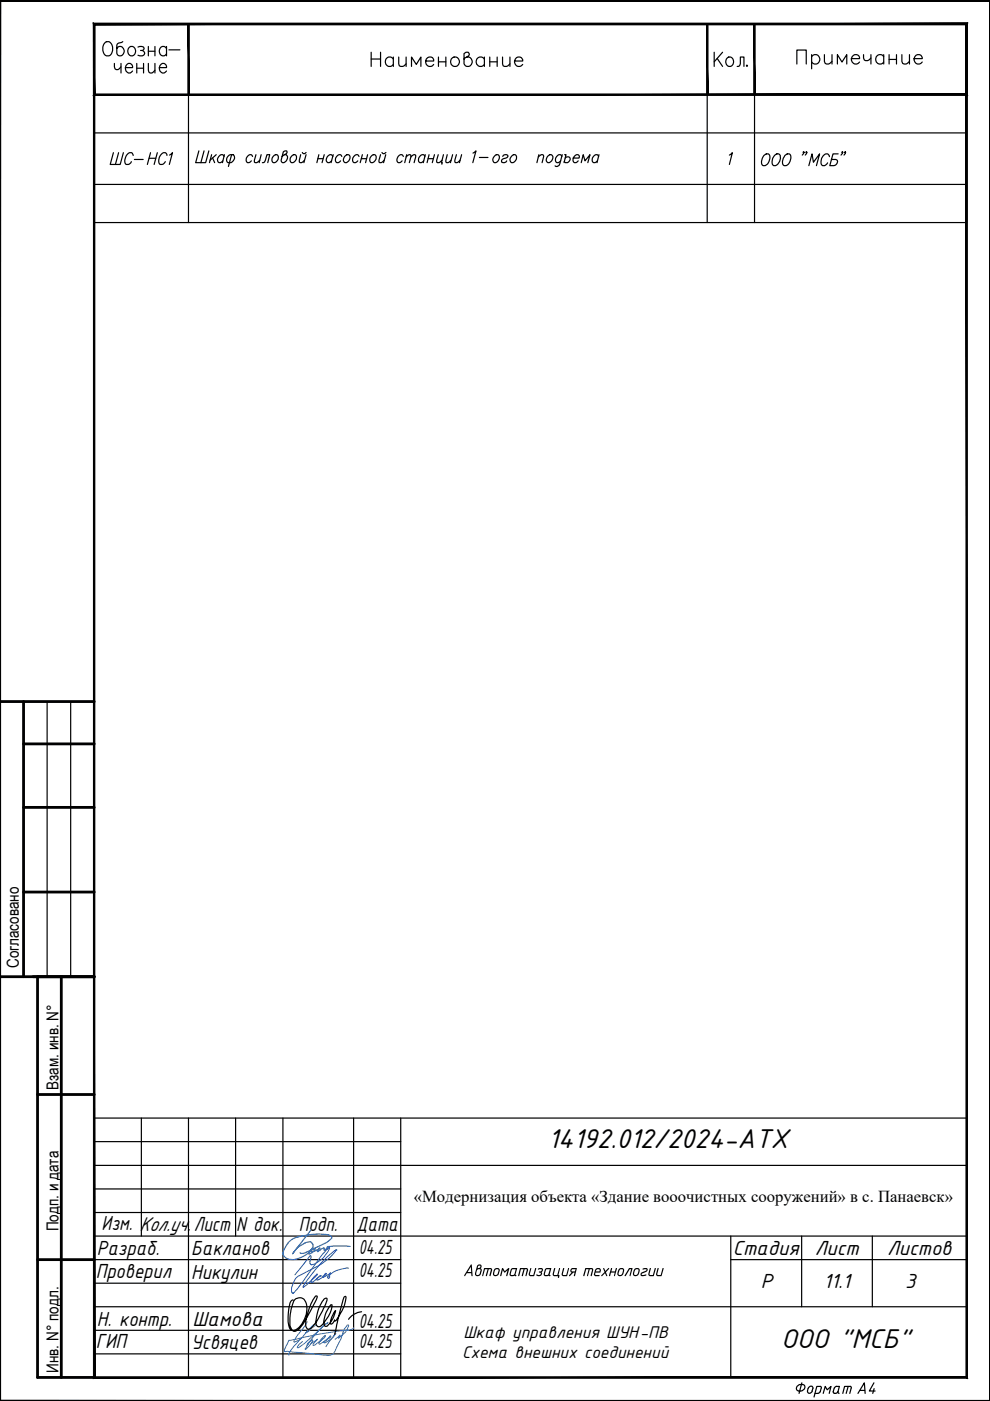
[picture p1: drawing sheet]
<svg xmlns="http://www.w3.org/2000/svg" width="210mm" height="297mm" viewBox="0 0 210 297" stroke-linecap="round" stroke-linejoin="round" font-family="sans-serif">
<!-- layer: 0 -->
<g fill="none" stroke="#000" stroke-width=".25">
<path d="M20 20.1h184.9v27.1h-184.9zM20 28.2h184.9M20 39.1h184.9M24 32.4l-.6 2.5h2.1l.7-2.5M25.1 32.4l-.6 2.5M28.2 33v-.2a.76 .76 0 0 0-.8-.4 .76 .76 0 0 0-.6 .6 1.37 1.37 0 0 0 0 1.9 .9 .9 0 0 0 1.1-.6M28.5 33.8h1.9M31.6 33.6h1.4M31.9 32.4l-.7 2.5M33.4 32.4l-.7 2.5M35.4 33v-.2a.76 .76 0 0 0-.8-.4 .76 .76 0 0 0-.6 .6 1.37 1.37 0 0 0 0 1.9 .9 .9 0 0 0 1.1-.6M35.9 32.9l.7-.5-.7 2.5"/>
<path d="M40 20.1v27.1M42.2 32l-.7 2.5h2.1l.7-2.5M43.3 32l-.7 2.5M44.9 32.8l-.5 1.7M45.1 33.5l.4 1M45.8 32.8l-1.3 1.2M47.5 33.2l-.1-.3a.93 .93 0 0 0-1 .2 .93 .93 0 0 0-.3 1l.2 .3a.64 .64 0 0 0 .9-.3M47.6 32.8l-.4 1.7M48.3 33.2l.5-.4h.6a.98 .98 0 0 1 .3 1 .98 .98 0 0 1-.7 .7h-.7a.82 .82 0 0 1 0-1.3zM49.1 32.8l-.7 2.5M53.6 33.2l-.2-.3a.93 .93 0 0 0-1.1 .4 .93 .93 0 0 0 .2 1.2h.3l.5-.4M54.3 32.8l-.4 1.6 .5 .1 .7-.5"/>
<path d="M55.4 32.8l-.5 1.7M55.6 34.5l.5-.1 .5-1.6h.6l-.4 1.7M58.2 32.9l.5-.1a.93 .93 0 0 1 .2 1.2 .93 .93 0 0 1-1.1 .4 1.09 1.09 0 0 1 .4-1.5zM60.3 32.8h.3a.99 .99 0 0 1 .2 1.1 .99 .99 0 0 1-.9 .6l-.3-.5 .5-1.8 .4-.2 .3 .1a.77 .77 0 0 1-.7 .8l-.3 .3M62 32.9l.6-.1a.93 .93 0 0 1 .1 1.2 .93 .93 0 0 1-1.1 .4 1.09 1.09 0 0 1 .4-1.5zM63.8 32.8l-.3 1.6 .4 .1 .7-.5M64.1 32.3l.1 .2a.44 .44 0 0 0 .7-.2M64.9 32.8l-.5 1.7M67.4 33.6h1.1M67.6 32.8l-.4 1.7M68.7 32.8l-.4 1.7M70.6 33.2l-.2-.3a.94 .94 0 0 0-1 .4 .94 .94 0 0 0-.1 1.1l.5 .1 .5-.4"/>
<path d="M70.7 32.8l-.5 1.7M72.5 33.2l-.2-.3a.93 .93 0 0 0-1 .4 .93 .93 0 0 0 .1 1.2h.3l.5-.4M73.1 33.2l.5-.4h.3a.99 .99 0 0 1 .2 1.1 .99 .99 0 0 1-.9 .6 .79 .79 0 0 1-.1-1.3zM76.1 33.2l-.1-.3a.93 .93 0 0 0-1.1 .4 .93 .93 0 0 0 .2 1.2h.3l.5-.4M76.6 33.6h1.1M76.8 32.8l-.4 1.7M77.9 32.8l-.4 1.7M78.9 32.9l.6-.1a.93 .93 0 0 1 .1 1.2 .93 .93 0 0 1-1.1 .4 1.09 1.09 0 0 1 .4-1.5zM80.7 32.8l-.4 1.6 .5 .1 .6-.5M81 32.3l.1 .2a.49 .49 0 0 0 .7-.2M81.8 32.8l-.5 1.7M85.5 33.2l-.1-.3a.93 .93 0 0 0-1.1 .4 .93 .93 0 0 0 .2 1.2h.3l.5-.4"/>
<path d="M86.1 33.3l.6-.5 .4 .1-.3 1.6M86.2 32.8l-.4 1.7M87.1 33.3l.7-.5 .3 .1-.3 1.6M90.1 33.2l-.1-.3a.93 .93 0 0 0-1.1 .4 .93 .93 0 0 0 .1 1.2h.3l.5-.4M90.2 32.8l-.5 1.7M90.8 33.6h1.1M91 32.8l-.4 1.7M92.1 32.8l-.4 1.7M92.9 32.8l-.3 1.6 .5 .1 .6-.5M94 32.8l-.4 1.7h.2l-.1 .3M94.8 32.8l-.3 1.6 .5 .1 .6-.5M96 32.8l-.5 1.7"/>
<path d="M96.8 32.8l-.4 1.6 .5 .1 .6-.5M97.9 32.8l-.5 1.7M100.3 32.5l.6-.5-.7 2.5M101.6 33.4h1.9M104.8 33.2a.63 .63 0 0 1 .9-.3 .97 .97 0 0 1 0 1.1 .97 .97 0 0 1-1.1 .4 .88 .88 0 0 1 .2-1.2zM106.6 33.2a.7 .7 0 0 1 1.1-.3v.3l-.2 .2-.7 .2a.53 .53 0 0 0-.5 .8 .75 .75 0 0 0 1.1-.3M108.7 32.9l.5-.1a.93 .93 0 0 1 .2 1.2 .93 .93 0 0 1-1.1 .4 .99 .99 0 0 1 .4-1.5zM114.1 33.3l.7-.5 .4 .1-.3 1.6M114.3 32.8l-.5 1.7M116.1 33.2l.5-.4h.3a.99 .99 0 0 1 .2 1.1 .99 .99 0 0 1-.9 .6 .79 .79 0 0 1-.1-1.3zM119.1 33.2l-.1-.3a.93 .93 0 0 0-1 .2 .93 .93 0 0 0-.2 1l.1 .3a.64 .64 0 0 0 1-.3M119.2 32.8l-.5 1.9a.69 .69 0 0 1-1 .5"/>
<path d="M119.7 32.8h.3l-.4 1.7M119.8 33.5l.4-.2h.3a.64 .64 0 0 1 .4 .7 .64 .64 0 0 1-.6 .5h-.4l-.3-.3M121.5 33.5h1.3a.49 .49 0 0 0-.2-.7 .99 .99 0 0 0-1 .6 .99 .99 0 0 0 .2 1.1h.3l.5-.4M123.2 34.5l.5-1.7 .3 1.3 1.1-1.3-.5 1.7M126.9 33.2l-.1-.3a.93 .93 0 0 0-1.1 .4 .93 .93 0 0 0 .2 1.2h.3l.5-.4M127 32.8l-.4 1.7M149.9 20.1v27.1M154.6 32.9l.7-.5-.7 2.5M160 20.1v27.1M162 33a.72 .72 0 0 1 1.2 0 1.65 1.65 0 0 1-1.4 2.1 1.46 1.46 0 0 1 .2-2.1zM164.2 33a.72 .72 0 0 1 1.2 0 1.72 1.72 0 0 1-1.4 2.1 1.46 1.46 0 0 1 .2-2.1zM166.4 33a.72 .72 0 0 1 1.2 0 1.65 1.65 0 0 1-1.4 2.1 1.46 1.46 0 0 1 .2-2.1z"/>
<path d="M170.5 32.3h-.2l.1-.1 .1 .1-.4 .6M171.1 32.3h-.2l.1-.1 .1 .1-.4 .6M171.5 35.1l.7-2.5 .3 1.8 1.3-1.8-.7 2.5M175.9 33.2l-.1-.2a.77 .77 0 0 0-.8-.4 .77 .77 0 0 0-.6 .6 1.37 1.37 0 0 0 0 1.9 1.02 1.02 0 0 0 1.1-.6M177.7 32.6h-1.1l-.7 2.5h.9a.83 .83 0 0 0 .7-1.2l-1.2-.1M178.7 32.3h-.2l.1-.1 .1 .1-.4 .6M179.3 32.3h-.2l.1-.1 .1 .1-.4 .6M62.1 275.6a1.72 1.72 0 0 0-.8 1.8l-.2 1a5.8 5.8 0 0 0 .5 3.4 .93 .93 0 0 0 1.1 .1 5.2 5.2 0 0 0 2-6.1 1.48 1.48 0 0 0-1.7-.6 1.48 1.48 0 0 0-1 1.5l-.1 .4a6.8 6.8 0 0 0-.1 4.8 .87 .87 0 0 0 1.5 0 29.8 29.8 0 0 0 3.8-6.4 .43 .43 0 0 0 0-.7 2.66 2.66 0 0 0-1.1 1.6 10.1 10.1 0 0 0-1.1 4.8 .66 .66 0 0 0 .5 .6 .66 .66 0 0 0 .7-.4l1.2-1.5 1.5-2.9a1.77 1.77 0 0 0 .4-1.8h-.1a4.1 4.1 0 0 0-1.7 2.8l-.2 .7a3.7 3.7 0 0 0-.1 2.3 .75 .75 0 0 0 1.3-.2l1.2-1.7 .7-1.7a.4 .4 0 0 0 .2-.4 .4 .4 0 0 0-.3-.4 5.2 5.2 0 0 0-1.4 4.5l.2 .1a2.36 2.36 0 0 0 1.6-1.6l.5-1.7a4.5 4.5 0 0 0-1 2.8 .96 .96 0 0 0 .9-.8v.1a.38 .38 0 0 0 .5-.4 7.8 7.8 0 0 0 1.8-4.7 .43 .43 0 0 0-.4 .1 .43 .43 0 0 0-.1 .5l-1.8 7.4M76.7 278.1a3.8 3.8 0 0 0-2.8 1.6M169.7 293.5a.72 .72 0 0 0-.8 .6 .72 .72 0 0 0 .5 .8M169.8 293.6a.68 .68 0 0 1 .9 .4 .68 .68 0 0 1-.6 .9h-.7M170 293.2l-.6 2.2"/>
<path d="M171.2 294.9l.2 .4a.63 .63 0 0 0 .8-.4M171.3 294.4l-.1 .5M171.3 294.4a.57 .57 0 0 1 .5-.5 .57 .57 0 0 1 .6 .2v.3M172.3 294.4l-.1 .5M172.8 295.4h.6M173.8 293.9h-.6l-.6 2.3M173.9 293.9l.2 .2v.2M174.1 294.3l-.3 .9-.4 .2M174.5 295.4l.5-1.5 .4 .8 .8-.8-.4 1.5M176.9 295.4h.3M177.3 293.9h.7l-.3 1.1M177.4 293.9l-.2 .1a1.28 1.28 0 0 0-.4 1.4h.1"/>
<path d="M177.7 295l-.1 .2 .3 .2M177.7 295l-.5 .4M179.8 293.9l-.4 1.5M180.2 293.9h-1.1l-.4 1.5M180.2 293.9l.3 .2v.2M180.5 294.3l-.3 1.1M181.9 295.4l1.4-2.2 .1 2.2M182.3 294.8h1M185.3 293.2l-1 1.7h1.2M185.3 294.4l-.3 1"/>
</g>
<g fill="#000" stroke="#000" stroke-width=".21">
<path d="M0 .2h209.8zM0 .2h209.9z"/>
<path d="M20.1 19.9l-.3 .3 185-.3zM19.8 20.2l185-.3 .3 .3zM204.8 5.2v14.7l.3 .3zM204.8 5.2l.3-.3v15.3zM20.1 5.2h184.7l.3-.3zM19.8 4.9h185.3l-185 .3zM19.8 4.9l.3 15v-14.7zM19.8 4.9l.3 15-.3 .3z"/>
<path d="M39.8 5.1l.3 15v-15zM39.8 5.1l.3 15h-.3z"/>
<path d="M149.8 5.1l.3 15v-15zM149.8 5.1l.3 15h-.3z"/>
<path d="M159.8 5.1l.3 15v-15zM159.8 5.1l.3 15h-.3z"/>
<path d="M209.8 .2v296.7l.1-296.7zM209.9 .2v296.8z"/>
<path d="M.1 .2l-.1 296.8zM0 .2v296.8z"/>
<path d="M19.8 4.9v287.3l.3-.3zM19.8 4.9l.3 .3v286.7zM19.8 4.9l.3 .3 185-.3zM20.1 5.2l185-.3-.3 .3zM205.1 4.9l-.3 .3 .3 287zM204.8 5.2l.3 287-.3-.3zM19.8 292.2h185.3l-.3-.3zM19.8 292.2l.3-.3h184.7z"/>
<path d="M.1 296.9l209.8 .1zM.1 296.9l209.8 .1h-209.9z"/>
</g>
<!-- layer: 60 -->
<path d="M0 148.7h20M5 148.7v58.4M5 157.7h15M5 171.2h15M5 189.1h15M0 207.1h20M8 207.1v84.9h12M13 207.1v84.9M8 232.1h12M8 267.1h12" fill="none" stroke="#000" stroke-width=".59"/>
<!-- layer: 25 -->
<path d="M10 148.7v58.4M15 148.7v58.4" fill="none" stroke="#000" stroke-width=".25"/>
<!-- layer: SHTAMP -->
<g fill="none" stroke="#000" stroke-width=".25">
<path d="M20 237.1h184.9v54.9h-184.9zM30 237.1v25M40 237.1v54.9M50 237.1v25M60 237.1v54.9M75 237.1v54.9M85 237.1v54.9M20 247.1h184.9M20 242h65M20 252.1h65M20 257.1h65M20 277.1h184.9"/>
<path d="M20 262.1h184.9M20 267.1h65M20 272.1h65M154.9 267.1h50M154.9 262.1v29.9M170 262.1v15M185 262.1v15M20 282.1h65M20 287h65"/>
</g>
<g fill="#000">
<path d="M124.1 268.9l1.5-.1 .1 .2 .1 .3-.4 1.3-.2-.2 .3-1.3h-.4l-.5 1.5-.1-.2 .3-1.3h-.5l-.4 1.4h-.2zM127.9 268.9h.2l.3 .6 .6-.7 .2 .1-.7 .8 .3 .8-.1 .1-.2-.1-.2-.6-.6 .7-.2-.1 .7-.8zM129.5 268.9h.3l-.2 .7h.8l.2-.8 .2 .1-.5 1.7-.1-.1 .1-.7h-.8l-.1 .7h-.3zM133.3 268.9h.8l-.4 1.6h-.2v-.1l.3-1.3h-.3l-.8 1.4h-.3zM136.2 269l.6-.2a.43 .43 0 0 1 .5 .4 .43 .43 0 0 1-.4 .5l-.7 .3a.21 .21 0 0 0-.1 .3 .21 .21 0 0 0 .3 0l.3-.1a.17 .17 0 0 1 .3 0 .17 .17 0 0 1 0 .2 .17 .17 0 0 1-.2 .1l-.6 .1a.43 .43 0 0 1-.4-.4 .43 .43 0 0 1 .3-.5l.8-.3a.23 .23 0 0 0 .1-.3 .23 .23 0 0 0-.3 0l-.4 .1zM137.8 268.8h.2l-.3 1.3 .1 .2h.6l.4-1.4h.3l-.5 1.7h-.9l-.2-.2zM139.4 268.8l.3 .1-.3 1.2v.2h.7l.4-1.4h.2l-.5 1.7h-.8l-.3-.3z"/>
<path d="M121.1 269l.2-.2h1l-.5 1.8-.1-.1 .1-.7h-.3l-.7 .8-.2-.1 .6-.7-.3-.3zM121.3 269.1a.24 .24 0 0 0-.1 .2 .24 .24 0 0 0 .2 .3h.5l.1-.5z"/>
<path d="M126.4 269.2l-.1 .4h.8v-.2a.31 .31 0 0 0-.1-.4 .31 .31 0 0 0-.4 .1zM126.4 268.9l.4-.1a.48 .48 0 0 1 .6 .6l-.1 .4h-1.1l.1 .5h.7v.3l-.9-.1-.2-.3 .2-.8z"/>
<path d="M131.2 269l.8-.2 .3 .3-.1 1-.5 .4h-.6l-.2-.3zM131.5 269.1l-.4 .8a.4 .4 0 0 0 .5 .4 .4 .4 0 0 0 .4-.4l.1-.5a.34 .34 0 0 0-.2-.3 .34 .34 0 0 0-.4 0z"/>
<path d="M134.5 269l.8-.2 .3 .3-.2 1.1-.4 .3h-.5l-.3-.3zM134.8 269.1l-.3 .8a.4 .4 0 0 0 .4 .4 .4 .4 0 0 0 .4-.4l.1-.5a.35 .35 0 0 0-.2-.3 .35 .35 0 0 0-.4 0z"/>
</g>
<path d="M63.8 283.9a10.7 10.7 0 0 0-2.6 3.3l.1 .1M64.1 284.4l-1 1-.1 .3h.3a41.8 41.8 0 0 0 5.7-5l.5-.3a22.5 22.5 0 0 0-4.3 4.5l-.1 .3 .9-1h.3l-.8 1.2-.6 .7h-.2v-.2a3.2 3.2 0 0 1 1.5-1.8v.4l-.2 .3 1.3-.9-.9 1.1v.2l.7-.3a5.4 5.4 0 0 0 1.9-1.7h-.1l-.8 .7-.5 .9 .2 .2 1.4-.8 .8-.6 .1-.4-1.4 1.3v.2h.3a4.7 4.7 0 0 0 2.2-2l-2.1 2.8M65.2 280.2l-1 1.5-1.1 1.3-.8 1.5a2.93 2.93 0 0 0 2.1-1.4l.8-1 1.1-1.1 .3-.2 .3 .1-1.4 1.3-.7 .4M75 281.5l-.2 .3-.6 .2a104.7 104.7 0 0 0-12.9 2.2l-1 1.9 .1 .5 .6-.1 8.2 .8a1.65 1.65 0 0 0 2-1.1l1.3-2.9a3.1 3.1 0 0 1 .9-2l.2-.3 .3-.1a3.9 3.9 0 0 1-2.1 2.8l.3-.6-1.1 .9" fill="none" stroke="#3481b8" stroke-width=".21"/>
<!-- layer: 0 -->
<g fill="none" stroke="#2776bb" stroke-width=".25">
<path d="M60 266l.4 .5 .5 .3M61.1 263.5a3.7 3.7 0 0 0-1.1 2.5M63.6 265.6l.2 .1M64.9 265.5l-1.1 .2M65.3 265.7a5 5 0 0 1-4.4 1.2M65.8 265.8l-.3 .1M65.8 263.3l-1.2 .3M65.8 263.3l.5 .5M65.9 265l-.5 .7 .2 .1M66 260.8l-4 5 1-1.3 1.6-.9M66.2 264.7l-.3 .3M66.3 264.5l-1 1.2"/>
<path d="M66.3 263.8v.7M66.4 264.6l-.2 .1M66.5 264.8a.59 .59 0 0 0-.4 .7h.1M66.6 264.8h.2M66.8 264.8l-.4 .6-.6 .4M67.2 265l-1 .5M67.3 265.2v.1M67.7 264.7l-.4 .5M67.7 264.7l-.5 .3M67.8 264.6v.1M67.8 264.6l-.2 .1M68.6 264.6l-1.3 .7"/>
<path d="M68.7 264.6l.1 .2M68.7 265l.1 .1M68.8 264.7l-.1 .2M69.4 264.7v.1M69.4 264.4v.3M69.4 264.8l-.1-.1-.5 .4M69.6 264.3l-.2 .1M70.3 262.5v-.3a5.2 5.2 0 0 0-3.7-.5 12.9 12.9 0 0 0-4.8 1.2l-.7 .6M70.3 262.5l-1.1 1-4.3 2M74.2 264.3l-2.5-.1-2.1 .1"/>
</g>
<g fill="none" stroke="#2956c7" stroke-width=".21">
<path d="M61.9 274.1l.2 .1M62.1 274.2h.1M62.7 271.1l-.4 .6a2.67 2.67 0 0 0-.4 2.3M63.4 270.4l-.7 .7M64.3 272.9h.1M64.3 272.8v.1M65.7 266.3l-3.2 4M65.7 266.3h.2M65.9 266.7l-.2 .8a.5 .5 0 0 0 .2 .6 .5 .5 0 0 0 .6-.1h.3M65.9 266.3v.4M66.4 271.8l-.3 .1M67.1 270.2l-1 1.1-.1 .3 .1 .3"/>
<path d="M67.1 271.3l.1 .1M67.1 271.2v.1M67.2 270.3l-2.9 2.6M67.2 270.2h-.1M67.2 270.1h.1M67.2 270.1l.1 .1M67.3 271l-.2 .2M67.3 270.2l-.1 .1M67.5 271.3l-.3 .1M67.9 270.5l-.6 .5M67.9 270.5h.1M67.9 270.5l-1.5 1.3"/>
<path d="M68.5 270.7v.1M68.5 270.6v.1M68.5 270.8h.1M69 270l-.5 .6M69.1 270h.1M69.1 270h-.1M69.1 270.1l-1.6 1.2M69.2 270v.1M69.6 270.6l-.2 .3M69.7 270.2l-1.1 .6M69.8 264.7a6.4 6.4 0 0 1-3 3.3M69.9 264.6l-.1-.1-.5 .4-.9 1-4.3 6-1.9 2.3"/>
<path d="M69.9 270.8a.22 .22 0 0 1-.2 .2 .22 .22 0 0 1-.2-.1M70.1 269.9l-.2 .9M70.1 269.9l-.4 .3M71 265.1a28.2 28.2 0 0 0-6.7 7.7M71.2 265l-.2 .1M71.2 265h.1M71.3 265a11.2 11.2 0 0 1-5.6 4.3l-2.3 1.2M71.3 265h-.1M73.9 268.9a5.8 5.8 0 0 0-4.3 1.7"/>
</g>
<!-- layer: G -->
<path d="M0 .1h209.9v296.9h-209.9z" fill="none" stroke="#000" stroke-width=".21"/>
<text font-size="7.5" x="167.6" y="15.9">Примечание</text>
<g font-size="6.2">
<text x="20.5" y="13.1">Обозна-</text>
<text x="77.6" y="15.2">Наименование</text>
<text x="150.3" y="15.2">Кол.</text>
<text x="116.2" y="243.4">14192.012/2024-АТХ</text>
<text x="165.7" y="285.8">ООО &quot;МСБ&quot;</text>
</g>
<text font-size="4.9" x="22.9" y="16.6">чение</text>
<g font-size="4.7">
<text x="21.5" y="260.8">Изм. Кол.уч.</text>
<text x="41.1" y="261.1">Лист</text>
<text x="50.1" y="261.1">N док.</text>
<text x="63.3" y="261.1">Подп.</text>
<text x="75.6" y="261.1">Дата</text>
<text x="20.5" y="266.1">Разраб.</text>
<text x="40.6" y="266.1">Бакланов</text>
<text x="76.1" y="265.8">04.25</text>
<text x="155.4" y="266.1">Стадия</text>
<text x="172.8" y="266.1">Лист</text>
<text x="188.1" y="266.1">Листов</text>
<text x="20.3" y="270.9">Проверил</text>
<text x="40.6" y="271.1">Никулин</text>
<text x="76.1" y="270.8">04.25</text>
<text x="161.3" y="273">Р</text>
<text x="174.6" y="273">11.1</text>
<text x="191.9" y="273">3</text>
<text x="20.5" y="281">Н. контр.</text>
<text x="40.8" y="281.2">Шамова</text>
<text x="76.1" y="281.6">04.25</text>
<text x="20.3" y="285.9">ГИП</text>
<text x="40.6" y="286.1">Усвяцев</text>
<text x="76.1" y="285.8">04.25</text>
</g>
<g font-size="3.9">
<text x="98.1" y="270.6">Автоматизация технологии</text>
<text x="98" y="287.9">Схема внешних соединений</text>
<text x="98.3" y="283.7">Шкаф управления ШУН-ПВ</text>
</g>
<g font-size="3.5">
<text x="4" y="205.3" transform="rotate(-90 4 205.3)">Согласовано</text>
<text x="12.4" y="231.1" transform="rotate(-90 12.4 231.1)">Взам. инв. N°</text>
<text x="87.7" y="254.9">«Модернизация объекта «Здание вооочистных сооружений» в с. Панаевск»</text>
<text x="12.4" y="261.1" transform="rotate(-90 12.4 261.1)">Подп. и дата</text>
<text x="12.4" y="291.1" transform="rotate(-90 12.4 291.1)">Инв. N° подл.</text>
</g>
</svg>
